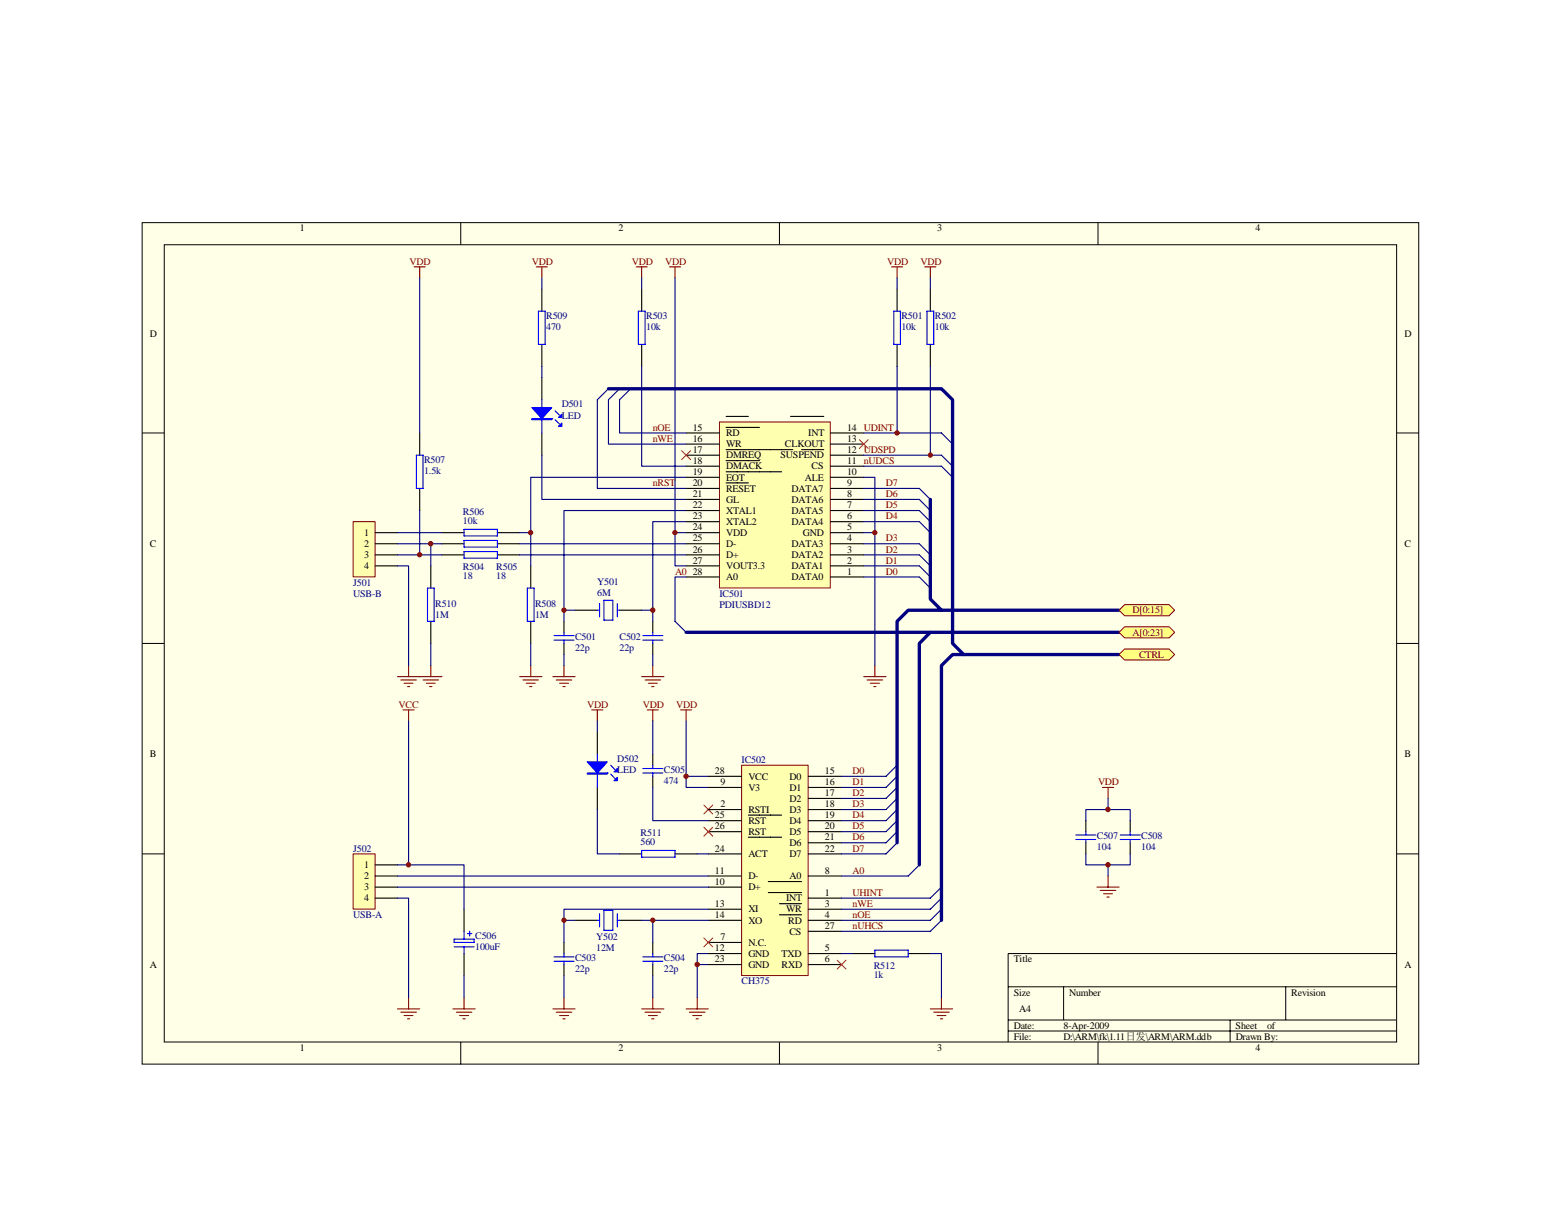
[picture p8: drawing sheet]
<svg xmlns="http://www.w3.org/2000/svg" width="279mm" height="216mm" viewBox="0 0 279 216" stroke-linecap="round" stroke-linejoin="round" font-family="sans-serif">
<path d="M25.4 39.9h228.5v150.6h-228.5z" fill="#ffffe8"/>
<g fill="none" stroke="#000" stroke-width=".18">
<path d="M25.4 39.9h228.5v150.6h-228.5zM82.5 39.9v3.9M139.5 39.9v3.9M196.5 39.9v3.9M29.4 43.8h220.6v142.7h-220.6zM25.4 77.5h4M250 77.5h4M25.4 115.2h4M250 115.2h4M25.4 152.9h4M250 152.9h4M180.4 176.7h69.6"/>
<path d="M190.4 176.7v5.9M230.1 176.7v5.9M250 170.7h-69.6v15.9M82.5 186.6v3.9M139.5 186.6v3.9M180.4 182.6h69.6M180.4 184.6h69.6M196.5 186.6v3.9M220.2 182.6v4"/>
</g>
<path d="M128.8 75.6h19.8v29.7h-19.8z" fill="#ffffb0"/>
<path d="M128.8 75.5h19.8v29.8h-19.8z" fill="none" stroke="#800000" stroke-width=".18"/>
<g fill="none" stroke="#000" stroke-width=".2">
<path d="M114.9 51.8v3.9M160.6 51.8v3.9M166.5 51.8v3.9M114.9 61.7v3.9M122.8 79.5h6M122.8 77.5h6M130 74.5h3.9M130 76.5h5.9M141.5 74.5h5.9M148.6 79.5h6M148.6 77.5h6M160.6 61.7v3.9"/>
<path d="M166.5 61.7v3.9M122.8 99.3h6M122.8 97.3h6M122.8 95.4h6M122.8 93.4h6M122.8 91.4h6M122.8 89.4h6M122.8 87.4h6M122.8 85.4h6M122.8 83.5h6M122.8 81.5h6M130 80.5h11.9"/>
<path d="M130 82.5h5.9M130 84.5h9.9M130 86.4h3.9M143.5 80.5h3.9M148.6 99.3h6M148.6 97.3h6M148.6 95.4h6M148.6 93.4h6M148.6 91.4h6M148.6 89.4h6M148.6 87.4h6M148.6 85.4h6"/>
<path d="M148.6 83.5h6M148.6 81.5h6M122.8 103.3h6M122.8 101.3h6M148.6 103.3h6M148.6 101.3h6"/>
</g>
<g fill="none" stroke="#800000" stroke-width=".2">
<path d="M113.9 47.8h1.9M114.9 47.8v2M119.8 47.8h2M120.8 47.8v2M159.6 47.8h2M160.6 47.8v2M165.5 47.8h2M166.5 47.8v2M156.6 119.1v2M154.6 121.1h4M155.2 121.7h2.8M155.8 122.3h1.6"/>
<path d="M156.4 122.9h.4"/>
</g>
<path d="M153.8 78.7l1.6 1.6M155.4 78.7l-1.6 1.6M122 80.7l1.6 1.6M123.6 80.7l-1.6 1.6" fill="none" stroke="#f00" stroke-width=".18"/>
<path d="M114.3 55.7h1.2v6h-1.2zM160 55.7h1.2v6h-1.2zM165.9 55.7h1.2v6h-1.2z" fill="none" stroke="#00f" stroke-width=".2"/>
<path d="M114.9 49.8v2M120.8 49.8v51.5h2M160.6 49.8v2M166.5 49.8v2M114.9 65.6v17.9h7.9M160.6 65.6v11.9h-6M166.5 65.6v15.9h-11.9M120.8 95.4h2M154.6 95.4h2" fill="none" stroke="#000080" stroke-width=".2"/>
<path d="M63.2 93.4h3.9v9.9h-3.9z" fill="#ffffb0"/>
<path d="M63.2 93.4h3.9v9.9h-3.9z" fill="none" stroke="#800000" stroke-width=".18"/>
<g fill="none" stroke="#000" stroke-width=".2">
<path d="M97 51.8v3.9M75.1 77.5v4M97 61.7v3.9M97 67.6v4M97 77.5v4M67.2 95.4h3.9M67.2 97.3h3.9M67.2 99.3h3.9M75.1 87.4v4M79.1 95.4h4M79.1 97.3h4M79.1 99.3h4"/>
<path d="M89 95.4h4M89 97.3h4M89 99.3h4M67.2 101.3h3.9M77.1 101.3v4M77.1 111.2v4M95 101.3v4M95 111.2v4M100.9 111.2v2M100.9 115.2v2M102.9 109.2h4M110.9 109.2h4"/>
<path d="M116.8 111.2v2M116.8 115.2v2M106.9 131v4M106.9 141v3.9M110.9 152.9h4M120.8 152.9h4M100.9 168.7v2M100.9 172.7v2M102.9 164.8h4M110.9 164.8h4M116.8 168.7v2M116.8 172.7v2"/>
</g>
<g fill="none" stroke="#800000" stroke-width=".2">
<path d="M74.1 47.8h2M75.1 47.8v2M96 47.8h2M97 47.8v2M73.1 119.1v2M77.1 119.1v2M95 119.1v2M100.9 119.1v2M116.8 119.1v2M71.1 121.1h8M71.7 121.7h2.8M72.3 122.3h1.6"/>
<path d="M72.9 122.9h.4M75.7 121.7h2.8M76.3 122.3h1.6M76.9 122.9h.4M93 121.1h4M93.6 121.7h2.8M94.2 122.3h1.6M94.8 122.9h.4M99 121.1h3.9M99.6 121.7h2.7M100.2 122.3h1.5M100.8 122.9h.4"/>
<path d="M105.9 127.1h2M106.9 127.1v2M114.9 121.1h3.9M115.5 121.7h2.7M116.1 122.3h1.5M116.6 122.9h.5M121.8 127.1h2M122.8 127.1v2M100.9 178.6v2M116.8 178.6v2M124.8 178.6v2M99 180.6h3.9"/>
<path d="M99.6 181.2h2.7M100.2 181.8h1.5M100.8 182.4h.4M114.9 180.6h3.9M115.5 181.2h2.7M116.1 181.8h1.5M116.6 182.4h.5M122.8 180.6h4M123.4 181.2h2.8M124 181.8h1.6M124.6 182.4h.4"/>
</g>
<g fill="none" stroke="#00f" stroke-width=".2">
<path d="M96.4 55.7h1.2v6h-1.2zM97 71.6v5.9M99.4 75.1l.8 .8M99.4 73.6l.8 .7M74.5 81.5h1.2v5.9h-1.2zM83.1 94.8h5.9v1.1h-5.9zM83.1 96.8h5.9v1.1h-5.9zM83.1 98.7h5.9v1.2h-5.9zM76.5 105.3h1.2v5.9h-1.2zM94.4 105.3h1.2v5.9h-1.2zM99.2 114.6h3.5M99.2 113.8h3.5"/>
<path d="M100.9 113.2v.6M100.9 114.6v.6M106.9 109.2h.4M107.3 108.1v2.3M108.1 107.5h1.6v3.5h-1.6zM110.5 108.1v2.3M110.5 109.2h.4M115.1 114.6h3.5M115.1 113.8h3.5M116.8 113.2v.6M116.8 114.6v.6M106.9 135v6"/>
<path d="M109.3 138.6l.8 .8M109.3 137l.8 .8M114.9 152.3h5.9v1.2h-5.9zM99.2 172.1h3.5M99.2 171.3h3.5M100.9 170.7v.6M100.9 172.1v.6M106.9 164.8h.4M107.3 163.6v2.3M108.1 163h1.6v3.5h-1.6zM110.5 163.6v2.3M110.5 164.8h.4"/>
<path d="M115.1 172.1h3.5M115.1 171.3h3.5M116.8 170.7v.6M116.8 172.1v.6"/>
</g>
<g fill="none" stroke="#000080" stroke-width=".2">
<path d="M75.1 49.8v27.7M97 49.8v2M97 65.6v2M71.1 97.3h8M71.1 99.3h8M71.1 95.4h8M75.1 91.4v7.9M77.1 97.3v4M93 97.3h29.8M93 99.3h29.8M93 95.4h2M97 81.5v7.9h25.8"/>
<path d="M122.8 85.4h-27.8v15.9M122.8 91.4h-21.9v19.8M122.8 93.4h-6v17.8M154.6 85.4h2v33.7M71.1 101.3h2v17.8M77.1 115.2v3.9M95 115.2v3.9M100.9 109.2h2M100.9 117.2v1.9M114.9 109.2h1.9M116.8 117.2v1.9M106.9 129.1v1.9"/>
<path d="M122.8 129.1v11.9h4M122.8 139h4M124.8 172.7h2M126.8 170.7h-2v7.9"/>
</g>
<g fill="#00f" stroke="#00f" stroke-width=".2">
<path d="M95.2 73h3.6l-1.8 2z"/>
<path d="M99.9 76.3l.7-.6v.6z"/>
<path d="M99.9 74.7l.7-.6v.6z"/>
<path d="M105.1 136.4h3.6l-1.8 2z"/>
<path d="M110.5 139.2v.6h-.6z"/>
<path d="M110.5 137.6v.6h-.6z"/>
<path d="M95.2 75h3.6v.1h-3.6z" fill-rule="evenodd"/>
<path d="M105.1 138.4h3.6v.2h-3.6z" fill-rule="evenodd"/>
</g>
<path d="M126 144.1l1.6 1.6M127.6 144.1l-1.6 1.6" fill="none" stroke="#f00" stroke-width=".18"/>
<path d="M132.8 137h11.9v37.6h-11.9z" fill="#ffffb0"/>
<path d="M132.7 137h12v37.6h-12z" fill="none" stroke="#800000" stroke-width=".18"/>
<g fill="none" stroke="#000" stroke-width=".2">
<path d="M116.8 135v2M116.8 139v2M126.8 139h5.9M144.7 139h5.9M126.8 146.9h5.9M126.8 148.9h5.9M126.8 158.8h5.9M126.8 156.8h5.9M126.8 141h5.9M126.8 152.9h5.9M126.8 144.9h5.9M133.9 145.9h6"/>
<path d="M133.9 149.9h6M137.5 157.8h6M137.5 159.8h6M144.7 146.9h5.9M144.7 148.9h5.9M144.7 156.8h5.9M144.7 141h5.9M144.7 152.9h5.9M144.7 144.9h5.9M144.7 142.9h5.9M144.7 150.9h5.9M126.8 162.8h5.9"/>
<path d="M126.8 164.8h5.9M126.8 170.7h5.9M126.8 172.7h5.9M126.8 168.7h5.9M139.5 161.8h4M139.5 163.8h4M144.7 160.8h5.9M144.7 162.8h5.9M144.7 164.8h5.9M144.7 170.7h5.9M144.7 172.7h5.9M144.7 166.7h5.9"/>
<path d="M152.6 170.7h4M162.6 170.7h3.9"/>
</g>
<path d="M115.1 137.6h3.5M115.1 138.4h3.5M116.8 137v.6M116.8 138.4v.6M156.6 170.1h6v1.2h-6z" fill="none" stroke="#00f" stroke-width=".2"/>
<path d="M116.8 129.1v5.9M106.9 144.9v8h4M124.8 152.9h2M100.9 174.7v3.9M100.9 164.8h2M114.9 164.8h11.9M116.8 164.8v3.9M116.8 174.7v3.9M126.8 162.8h-25.9v5.9M150.6 170.7h2M166.5 170.7h2v7.9" fill="none" stroke="#000080" stroke-width=".2"/>
<path d="M115.8 127.1h2M116.8 127.1v2M168.5 178.6v2M166.5 180.6h4M167.1 181.2h2.8M167.7 181.8h1.6M168.3 182.4h.4" fill="none" stroke="#800000" stroke-width=".2"/>
<path d="M126 148.1l1.6 1.6M127.6 148.1l-1.6 1.6M126 167.9l1.6 1.6M127.6 167.9l-1.6 1.6M149.8 171.9l1.6 1.6M151.4 171.9l-1.6 1.6" fill="none" stroke="#f00" stroke-width=".18"/>
<path d="M63.2 152.9h3.9v9.9h-3.9z" fill="#ffffb0"/>
<path d="M63.2 152.9h3.9v9.9h-3.9z" fill="none" stroke="#800000" stroke-width=".18"/>
<path d="M67.2 154.8h3.9M67.2 156.8h3.9M67.2 158.8h3.9M67.2 160.8h3.9M83.1 162.8v3.9M83.1 170.7v4" fill="none" stroke="#000" stroke-width=".2"/>
<g fill="none" stroke="#000080" stroke-width=".2">
<path d="M154.6 99.3h9.9l2 2M154.6 97.3h9.9l2 2M154.6 93.4h9.9l2 2M154.6 91.4h9.9l2 2M154.6 89.4h9.9l2 2M154.6 87.4h9.9l2 2M122.8 103.3h-2v7.9l2 2M154.6 103.3h9.9l2 2M154.6 101.3h9.9l2 2M73.1 129.1v25.7M160.6 137l-2 2h-8M160.6 139l-2 2h-8"/>
<path d="M71.1 154.8h12v8M71.1 156.8h55.7M71.1 158.8h55.7M160.6 141l-2 1.9h-8M160.6 142.9l-2 2h-8M160.6 144.9l-2 2h-8M160.6 146.9l-2 2h-8M160.6 148.9l-2 2h-8M160.6 150.9l-2 2h-8M164.5 154.8l-1.9 2h-12M168.5 158.8l-2 2h-15.9M71.1 160.8h2v17.8"/>
<path d="M83.1 174.7v3.9M168.5 160.8l-2 2h-15.9M168.5 162.8l-2 2h-15.9M168.5 164.8l-2 1.9h-15.9"/>
</g>
<path d="M72.1 127.1h2M73.1 127.1v2M73.1 178.6v2M83.1 178.6v2M71.1 180.6h4M71.7 181.2h2.8M72.3 181.8h1.6M72.9 182.4h.4M81.1 180.6h3.9M81.7 181.2h2.8M82.3 181.8h1.6M82.9 182.4h.4" fill="none" stroke="#800000" stroke-width=".2"/>
<path d="M81.3 168.1h3.6v.6h-3.6zM81.3 169.5h3.6M83.1 166.7v1.4M83.1 169.5v1.2M83.7 167.1h.8M84.1 166.7v.8" fill="none" stroke="#00f" stroke-width=".2"/>
<path d="M166.5 89.4v17.9l2 1.9M122.8 113.2h77.5M166.5 113.2l-2 2v39.6M200.3 109.2h-37.7l-2 2v39.7M200.3 117.2h-29.8l-2 1.9v45.7" fill="none" stroke="#000080" stroke-width=".6"/>
<g fill="#ffff80" stroke="#800000" stroke-width=".18">
<path d="M201.3 108.2h8l.9 1-.9 1h-8l-1-1z" fill-rule="evenodd"/>
<path d="M201.3 112.2h8l.9 1-.9 1h-8l-1-1z" fill-rule="evenodd"/>
<path d="M201.3 116.2h8l.9 1-.9 1h-8l-1-1z" fill-rule="evenodd"/>
</g>
<path d="M108.9 69.6l-2 2v15.8h15.9M110.9 69.6l-2 2v7.9h13.9M112.9 69.6l-2 2v5.9h11.9M160.6 77.5h7.9l2 2M154.6 83.5h13.9l2 1.9M166.5 81.5h2l2 2M116.8 141v5.9h10M194.4 146.9v-2h7.9v2M194.4 152.9v1.9h7.9v-1.9M198.3 142.9v2M198.3 154.8v2" fill="none" stroke="#000080" stroke-width=".2"/>
<path d="M108.9 69.6h59.6l2 2v43.6l2 2" fill="none" stroke="#000080" stroke-width=".6"/>
<path d="M194.4 146.9v2M194.4 150.9v2M202.3 146.9v2M202.3 150.9v2" fill="none" stroke="#000" stroke-width=".2"/>
<path d="M192.6 150.3h3.5M192.6 149.5h3.5M194.4 148.9v.6M194.4 150.3v.6M200.5 150.3h3.6M200.5 149.5h3.6M202.3 148.9v.6M202.3 150.3v.6" fill="none" stroke="#00f" stroke-width=".2"/>
<path d="M196.3 158.8h4M196.9 159.4h2.8M197.3 141h2M197.5 160h1.6M198.3 141v1.9M198.3 156.8v2M198.1 160.6h.4" fill="none" stroke="#800000" stroke-width=".2"/>
<g fill="#800000" stroke="#800000" stroke-width=".18">
<circle cx="95" cy="95.4" r=".38"/>
<circle cx="120.8" cy="95.4" r=".39"/>
<circle cx="156.6" cy="95.4" r=".39"/>
<circle cx="160.6" cy="77.5" r=".39"/>
<circle cx="166.5" cy="81.5" r=".38"/>
<circle cx="75.1" cy="99.3" r=".39"/>
<circle cx="116.8" cy="109.2" r=".39"/>
<circle cx="100.9" cy="109.2" r=".39"/>
<circle cx="77.1" cy="97.3" r=".39"/>
<circle cx="122.8" cy="139" r=".39"/>
<circle cx="124.8" cy="172.7" r=".39"/>
<circle cx="100.9" cy="164.7" r=".38"/>
<circle cx="116.8" cy="164.7" r=".38"/>
<circle cx="73.1" cy="154.8" r=".39"/>
<circle cx="198.3" cy="154.8" r=".39"/>
<circle cx="198.3" cy="144.9" r=".39"/>
</g>
<g font-size="1.8">
<text x="53.7" y="41.4">1</text>
<text x="110.7" y="41.4">2</text>
<text x="167.7" y="41.4">3</text>
<text x="224.7" y="41.4">4</text>
<text x="26.8" y="60.3">D</text>
<text x="251.4" y="60.3">D</text>
<text x="124" y="77.1">15</text>
<text x="151.6" y="77.1">14 UDINT</text>
<text x="124" y="79.1">16</text>
<text x="124" y="81.1">17</text>
<text x="124" y="83.1">18</text>
<text x="130" y="78.1">RD</text>
<text x="130" y="80.1">WR</text>
<text x="130" y="82.1">DMREQ</text>
<text x="139.7" y="82.1">SUSPEND</text>
<text x="140.5" y="80.1">CLKOUT</text>
<text x="144.7" y="78.1">INT</text>
<text x="151.6" y="83.1">11 nUDCS</text>
<text x="151.6" y="79.1">13</text>
<text x="151.6" y="81.1">12 UDSPD</text>
<text x="124" y="85">19</text>
<text x="124" y="87">20</text>
<text x="124" y="89">21</text>
<text x="130" y="84">DMACK</text>
<text x="130" y="86">EOT</text>
<text x="130" y="88">RESET</text>
<text x="130" y="90">GL</text>
<text x="141.7" y="90">DATA6</text>
<text x="141.7" y="88">DATA7</text>
<text x="144.1" y="86">ALE</text>
<text x="145.3" y="84">CS</text>
<text x="151.6" y="85">10</text>
<text x="151.6" y="89">8</text>
<text x="151.6" y="87">9</text>
<text x="65.2" y="95.9">1</text>
<text x="124" y="91">22</text>
<text x="124" y="93">23</text>
<text x="124" y="95">24</text>
<text x="130" y="92">XTAL1</text>
<text x="130" y="94">XTAL2</text>
<text x="130" y="95.9">VDD</text>
<text x="141.7" y="94">DATA4</text>
<text x="141.7" y="92">DATA5</text>
<text x="143.7" y="95.9">GND</text>
<text x="151.6" y="95">5</text>
<text x="151.6" y="93">6</text>
<text x="151.6" y="91">7</text>
<text x="26.8" y="97.9">C</text>
<text x="65.2" y="97.9">2</text>
<text x="65.2" y="99.9">3</text>
<text x="65.2" y="101.9">4</text>
<text x="124" y="96.9">25</text>
<text x="124" y="98.9">26</text>
<text x="124" y="100.9">27</text>
<text x="130" y="97.9">D-</text>
<text x="130" y="99.9">D+</text>
<text x="130" y="101.9">VOUT3.3</text>
<text x="141.7" y="101.9">DATA1</text>
<text x="141.7" y="99.9">DATA2</text>
<text x="141.7" y="97.9">DATA3</text>
<text x="151.6" y="100.9">2</text>
<text x="151.6" y="98.9">3</text>
<text x="151.6" y="96.9">4</text>
<text x="251.4" y="97.9">C</text>
<text x="124" y="102.9">28</text>
<text x="130" y="103.9">A0</text>
<text x="141.7" y="103.9">DATA0</text>
<text x="151.6" y="102.9">1</text>
<text x="26.8" y="135.6">B</text>
<text x="251.4" y="135.6">B</text>
<text x="128" y="138.6">28</text>
<text x="129" y="140.5">9</text>
<text x="133.9" y="141.5">V3</text>
<text x="133.9" y="139.6">VCC</text>
<text x="141.3" y="139.6">D0</text>
<text x="141.3" y="141.5">D1</text>
<text x="141.3" y="143.5">D2</text>
<text x="147.7" y="138.6">15</text>
<text x="147.7" y="140.5">16</text>
<text x="147.7" y="142.5">17</text>
<text x="128" y="146.5">25</text>
<text x="128" y="148.5">26</text>
<text x="129" y="144.5">2</text>
<text x="133.9" y="147.5">RST</text>
<text x="133.9" y="149.5">RST</text>
<text x="133.9" y="145.5">RSTI</text>
<text x="141.3" y="145.5">D3</text>
<text x="141.3" y="147.5">D4</text>
<text x="141.3" y="149.5">D5</text>
<text x="147.7" y="144.5">18</text>
<text x="147.7" y="146.5">19</text>
<text x="147.7" y="148.5">20</text>
<text x="65.2" y="155.4">1</text>
<text x="128" y="152.4">24</text>
<text x="133.9" y="153.4">ACT</text>
<text x="141.3" y="151.4">D6</text>
<text x="141.3" y="153.4">D7</text>
<text x="147.7" y="150.5">21</text>
<text x="147.7" y="152.4">22</text>
<text x="65.2" y="157.4">2</text>
<text x="65.2" y="159.4">3</text>
<text x="65.2" y="161.4">4</text>
<text x="128" y="158.4">10</text>
<text x="128" y="156.4">11</text>
<text x="133.9" y="159.4">D+</text>
<text x="133.9" y="157.4">D-</text>
<text x="140.7" y="161.4">INT</text>
<text x="141.3" y="157.4">A0</text>
<text x="147.7" y="156.4">8</text>
<text x="147.7" y="160.4">1</text>
<text x="128" y="164.3">14</text>
<text x="128" y="162.3">13</text>
<text x="133.9" y="165.3">XO</text>
<text x="133.9" y="163.3">XI</text>
<text x="140.7" y="163.3">WR</text>
<text x="141.1" y="165.3">RD</text>
<text x="141.3" y="167.3">CS</text>
<text x="147.7" y="166.3">27</text>
<text x="147.7" y="162.3">3</text>
<text x="147.7" y="164.3">4</text>
<text x="26.8" y="173.2">A</text>
<text x="128" y="170.3">12</text>
<text x="128" y="172.3">23</text>
<text x="129" y="168.3">7</text>
<text x="133.9" y="171.3">GND</text>
<text x="133.9" y="169.3">N.C.</text>
<text x="133.9" y="173.2">GND</text>
<text x="139.9" y="171.3">TXD</text>
<text x="139.9" y="173.2">RXD</text>
<text x="147.7" y="170.3">5</text>
<text x="147.7" y="172.3">6</text>
<text x="181.4" y="172.3">Title</text>
<text x="251.4" y="173.2">A</text>
<text x="181.4" y="178.2">Size</text>
<text x="191.4" y="178.2">Number</text>
<text x="231.1" y="178.2">Revision</text>
<text x="181.4" y="184.2">Date:</text>
<text x="182.4" y="181.2">A4</text>
<text x="190.4" y="184.2">8-Apr-2009</text>
<text x="221.2" y="184.2">Sheet</text>
<text x="226.8" y="184.2">of</text>
<text x="53.7" y="188.1">1</text>
<text x="110.7" y="188.1">2</text>
<text x="167.7" y="188.1">3</text>
<text x="181.4" y="186.1">File:</text>
<text x="190.4" y="186.1">D:\ARM\fk\1.11日发\ARM\ARM.ddb</text>
<text x="221.2" y="186.1">Drawn By:</text>
<text x="224.7" y="188.1">4</text>
</g>
<g font-size="1.8" fill="#800000">
<text x="73.3" y="47.4">VDD</text>
<text x="95.2" y="47.4">VDD</text>
<text x="113.1" y="47.4">VDD</text>
<text x="119" y="47.4">VDD</text>
<text x="158.8" y="47.4">VDD</text>
<text x="164.7" y="47.4">VDD</text>
<text x="116.8" y="77.1">nOE</text>
<text x="116.8" y="79.1">nWE</text>
<text x="116.8" y="87">nRST</text>
<text x="158.6" y="89">D6</text>
<text x="158.6" y="87">D7</text>
<text x="158.6" y="93">D4</text>
<text x="158.6" y="91">D5</text>
<text x="158.6" y="100.9">D1</text>
<text x="158.6" y="98.9">D2</text>
<text x="158.6" y="96.9">D3</text>
<text x="120.8" y="102.9">A0</text>
<text x="158.6" y="102.9">D0</text>
<text x="202.7" y="109.8">D[0:15]</text>
<text x="202.7" y="113.8">A[0:23]</text>
<text x="203.9" y="117.8">CTRL</text>
<text x="71.3" y="126.7">VCC</text>
<text x="105.1" y="126.7">VDD</text>
<text x="115.1" y="126.7">VDD</text>
<text x="121" y="126.7">VDD</text>
<text x="152.6" y="138.6">D0</text>
<text x="152.6" y="140.5">D1</text>
<text x="152.6" y="142.5">D2</text>
<text x="196.5" y="140.5">VDD</text>
<text x="152.6" y="144.5">D3</text>
<text x="152.6" y="146.5">D4</text>
<text x="152.6" y="148.5">D5</text>
<text x="152.6" y="150.5">D6</text>
<text x="152.6" y="152.4">D7</text>
<text x="152.6" y="156.4">A0</text>
<text x="152.6" y="160.4">UHINT</text>
<text x="152.6" y="166.3">nUHCS</text>
<text x="152.6" y="164.3">nOE</text>
<text x="152.6" y="162.3">nWE</text>
</g>
<g font-size="1.8" fill="#000080">
<text x="97.8" y="57.1">R509</text>
<text x="97.8" y="59.1">470</text>
<text x="115.7" y="57.1">R503</text>
<text x="115.7" y="59.1">10k</text>
<text x="161.4" y="57.1">R501</text>
<text x="161.4" y="59.1">10k</text>
<text x="167.3" y="57.1">R502</text>
<text x="167.3" y="59.1">10k</text>
<text x="100.6" y="72.9">D501</text>
<text x="100.6" y="74.9">LED</text>
<text x="75.9" y="82.8">R507</text>
<text x="75.9" y="84.8">1.5k</text>
<text x="82.9" y="92.2">R506</text>
<text x="82.9" y="93.7">10k</text>
<text x="63.2" y="104.9">J501</text>
<text x="63.2" y="106.8">USB-B</text>
<text x="82.9" y="102.1">R504</text>
<text x="82.9" y="103.7">18</text>
<text x="88.8" y="102.1">R505</text>
<text x="88.8" y="103.7">18</text>
<text x="106.9" y="104.7">Y501</text>
<text x="106.9" y="106.6">6M</text>
<text x="128.8" y="106.8">IC501</text>
<text x="77.9" y="108.6">R510</text>
<text x="77.9" y="110.6">1M</text>
<text x="95.8" y="108.6">R508</text>
<text x="95.8" y="110.6">1M</text>
<text x="128.8" y="108.8">PDIUSBD12</text>
<text x="102.9" y="114.6">C501</text>
<text x="102.9" y="116.6">22p</text>
<text x="110.9" y="114.6">C502</text>
<text x="110.9" y="116.6">22p</text>
<text x="110.5" y="136.4">D502</text>
<text x="132.7" y="136.6">IC502</text>
<text x="110.5" y="138.4">LED</text>
<text x="118.8" y="138.4">C505</text>
<text x="118.8" y="140.4">474</text>
<text x="114.7" y="149.7">R511</text>
<text x="63.2" y="152.4">J502</text>
<text x="114.7" y="151.3">560</text>
<text x="196.3" y="150.3">C507</text>
<text x="196.3" y="152.3">104</text>
<text x="204.3" y="150.3">C508</text>
<text x="204.3" y="152.3">104</text>
<text x="63.2" y="164.3">USB-A</text>
<text x="85" y="168.1">C506</text>
<text x="85" y="170.1">100uF</text>
<text x="102.9" y="172.1">C503</text>
<text x="106.7" y="168.3">Y502</text>
<text x="106.7" y="170.3">12M</text>
<text x="118.8" y="172.1">C504</text>
<text x="156.4" y="173.5">R512</text>
<text x="102.9" y="174.1">22p</text>
<text x="118.8" y="174.1">22p</text>
<text x="132.7" y="176.2">CH375</text>
<text x="156.4" y="175">1k</text>
</g>
</svg>
